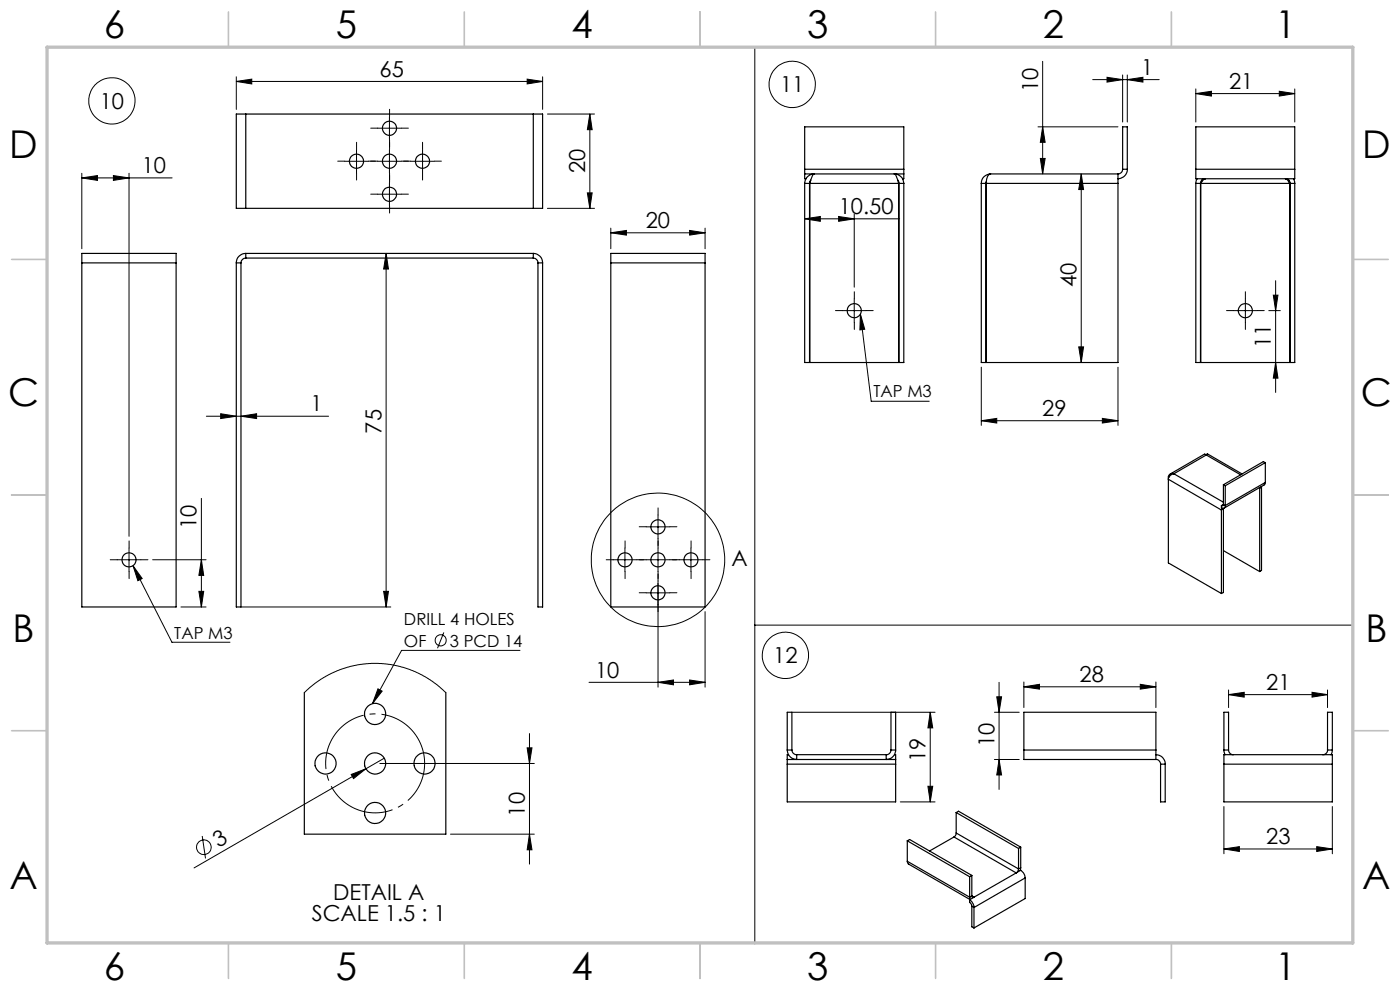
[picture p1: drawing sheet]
<svg xmlns="http://www.w3.org/2000/svg" width="297mm" height="210mm" viewBox="0 0 297 210" stroke-linecap="round" stroke-linejoin="round" font-family="sans-serif">
<g fill="none" stroke="#000" stroke-width=".21">
<path d="M50.1 17.3l3.3-.5v1zM50.1 16.3v6.9M50.1 17.3h65M111.8 16.8l3.3 .5-3.3 .5zM115.1 16.3v6.9M160.1 10v190.2M221.2 13v23.9M231.8 16.9h14.1M234.8 16.4l3.4 .5-3.4 .5zM238.2 15.9v10M239.1 16.9l3.4-.5v1zM239.1 15.9v10"/>
<path d="M253.7 19.9l3.3-.5v1zM253.7 18.9v7M253.7 19.9h21M271.4 19.4l3.3 .5-3.3 .5zM274.7 18.9v7M17.4 37.7l3.3-.5v1.1zM17.4 36.8v16M17.4 37.7h19.1M24.1 37.2l3.3 .5-3.3 .6zM27.4 36.8v77M73.1 34.2h5M75.6 31.7v5"/>
<path d="M80.1 34.2h5M80.1 27.2h5M82.6 24.7v5M82.6 31.7v5M82.6 38.7v5M87.1 34.2h5M89.6 31.7v5M116.1 24.2h10M125.1 24.2l.5 3.3h-1zM125.1 24.2v20M220.2 26.9h17M220.7 33.6h1l-.5 3.3z"/>
<path d="M221.2 26.9l.5 3.3h-1zM229.4 36.9v40M229.4 36.9l.5 3.3h-1.1zM80.1 41.2h5M81.9 53.8l.5 3.3h-1zM81.9 53.8v75M116.1 44.2h10M124.6 40.9h1l-.5 3.3zM129.6 49.4l3.3-.5v1zM129.6 48.4v4.4M129.6 49.4h20M146.3 48.9l3.3 .5-3.3 .5z"/>
<path d="M149.6 48.4v4.4M170.7 46.4l3.3-.5v1zM170.7 46.4h20.2M177.9 45.9l3.3 .5-3.3 .5zM181.2 45.4v15.5M270.6 59.5v23.7M178.7 65.9h5M181.2 63.4v5M182.5 66.6l.9 3.2-1 .2zM182.5 66.6l2.3 18.5h12.3M208.2 77.9v12.3M228.8 73.6h1.1l-.5 3.3z"/>
<path d="M237.2 77.9v12.3M261.7 65.9h5M264.2 63.4v5M269.2 65.9h2.4M270.1 62.6h1l-.5 3.3zM270.6 76.9l.5 3.3h-1zM43.8 88.3h25.9M46.8 87.8l3.3 .5-3.3 .5zM51.1 88.3l3.3-.5v1zM208.2 89.2l3.3-.4v.9zM208.2 89.2h29M233.9 88.8l3.3 .4-3.3 .5z"/>
<path d="M24.9 118.7h5M27.4 116.3v4.9M32.4 118.7h11.3M42.7 105.7v23.1M42.7 118.7l.5 3.4h-1zM130.1 118.7h5M132.6 116.3v4.9M137.1 118.7h5M137.1 111.8h5M139.6 109.2v5.1M139.6 116.3v4.9M144.1 118.7h5"/>
<path d="M146.6 116.3v4.9M28.2 120l2 2.7-1 .5zM28.2 120l8.3 16.2h12.3M38.4 128.8h5.3M42.2 125.4h1l-.5 3.4zM51.1 128.8h31.8M81.4 125.4h1l-.5 3.4zM94.2 134.2l-1.4 3.3M110.3 138h-25.1l-6.2 11.3M137.1 125.8h5M139.6 123.3v22.5M149.6 129.7v16.1"/>
<path d="M160.1 132.6h127M64.6 146.9l1.1-1.1 2.3-1.7 3.5-1.8 3.6-1.1 3.6-.5h2.3l2.1 .3 2.4 .6 2.2 .7 3.6 1.9 1.5 1.1 1.8 1.6M80.2 146.1l.9 .5-2.1 2.7zM111.8 158.6h1.1l-.6 3.4zM112.3 155.6v27.7M125 144.7h24.6M139.6 144.7l3.3-.5v1.1zM146.3 144.2l3.3 .5-3.3 .6zM168 151.1h30.4M197.3 151.1v19M197.3 151.1l.6 3.3h-1.1zM211 151.1h5.2"/>
<path d="M211.5 147.8h1l-.6 3.3zM211.9 144.7v22.8M217.2 145.7l3.3-.5v1zM217.2 144.7v5.4M217.2 145.7h28M241.9 145.2l3.3 .5-3.3 .5zM245.2 144.7v5.4M260.6 147.3l3.3-.4v1zM260.6 146.4v3.7M260.6 147.3h21M278.3 146.9l3.3 .4-3.3 .6zM281.6 146.4v3.7"/>
<path d="M42.9 177.3l.7 4.8M74.5 164.3l3.1-1.2-2.6 2.1zM77.6 163.1l-36.4 21M80.6 162h32.7M81.5 160.8l-3.9 2.3M95.6 176.9h17.7M112.3 176.9l.6 3.4h-1.1zM191 170.1h7.4M196.8 166.8h1.1l-.6 3.3zM211 161.1h5.2M211.9 161.1l.6 3.3h-1zM259.6 171.1v10"/>
<path d="M279.3 179.6l3.3 .5-3.3 .5zM282.6 171.1v10M259.6 180.1l3.3-.5v1zM259.6 180.1h23"/>
<circle cx="168.1" cy="17.9" r="4.9"/>
<circle cx="23.7" cy="21.4" r="4.9"/>
<circle cx="139.6" cy="118.7" r="14.1"/>
<circle cx="93.5" cy="135.8" r="1.17"/>
<circle cx="166.6" cy="139" r="4.9"/>
<circle cx="43.3" cy="179.7" r="1.55"/>
</g>
<path d="M89.6 158.9a10.5 10.5 0 0 0-17.5-4.4 10.5 10.5 0 0 0 4.5 17.5 10.5 10.5 0 0 0 13.3-12.2l-.3-.9" fill="none" stroke="#000" stroke-width=".21" stroke-dasharray="15.2 1.3 1.3 1.3" stroke-dashoffset="3.2" stroke-linecap="butt"/>
<g fill="none" stroke="#000" stroke-width=".21" stroke-dasharray="15.2 1.3 1.3 1.3">
<path d="M73.1 34.2h-1.5M75.6 31.7v-1.5M75.6 36.7v1.5M78.1 34.2h1.5M80.1 34.2h-1.5M80.1 27.2h-1.5M82.6 31.7v-1.5M82.6 36.7v1.5M82.6 24.7v-1.5M82.6 29.7v1.5M82.6 38.7v-1.5M85.1 34.2h1.5"/>
<path d="M85.1 27.2h1.5M87.1 34.2h-1.5M89.6 31.7v-1.5M89.6 36.7v1.5M92.1 34.2h1.5M80.1 41.2h-1.5M82.6 43.7v1.5M85.1 41.2h1.5M178.7 65.9h-1.5M181.2 63.4v-1.5M181.2 68.4v1.5M183.7 65.9h1.5"/>
<path d="M261.7 65.9h-1.5M264.2 63.4v-1.5M264.2 68.4v1.5M266.7 65.9h1.5M24.9 118.7h-1.5M27.4 116.2v-1.5M29.9 118.7h1.5M130.1 118.7h-1.5M132.6 116.2v-1.5M135.1 118.7h1.5M137.1 118.7h-1.5M137.1 111.7h-1.5"/>
<path d="M139.6 116.2v-1.5M139.6 109.2v-1.5M139.6 114.2v1.5M142.1 118.7h1.5M142.1 111.7h1.5M144.1 118.7h-1.5M146.6 116.2v-1.5M149.1 118.7h1.5M27.4 121.2v1.5M132.6 121.2v1.5M137.1 125.7h-1.5M139.6 121.2v1.5"/>
<path d="M139.6 123.2v-1.5M139.6 128.2v1.5M142.1 125.7h1.5M146.6 121.2v1.5"/>
</g>
<g fill="none" stroke="#c0c0c0" stroke-width=".35">
<path d="M48.5 2.5v7.5M98.5 2.5v7.5M148.5 2.5v7.5M198.5 2.5v7.5M248.5 2.5v7.5M2.5 55h7.5M287 55h7.5M2.5 105h7.5M287 105h7.5M2.5 155h7.5M287 155h7.5M48.5 200v7.5"/>
<path d="M98.5 200v7.5M148.5 200v7.5M198.5 200v7.5M248.5 200v7.5"/>
</g>
<path d="M10 10h277v190h-277z" fill="none" stroke="#c0c0c0" stroke-width=".7"/>
<g fill="#000">
<path d="M74.5 164.3l3.1-1.2-2.6 2.1z"/>
<path d="M111.8 16.8l3.3 .5-3.3 .5zM50.1 17.3l3.3-.5v1z"/>
<path d="M24.1 37.2l3.3 .5-3.3 .6zM17.4 37.7l3.3-.5v1.1z"/>
<path d="M220.7 33.6h1l-.5 3.3zM221.2 26.9l.5 3.3h-1z"/>
<path d="M81.9 53.8l.5 3.3h-1zM81.4 125.4h1l-.5 3.4zM42.7 118.7l.5 3.4h-1zM42.2 125.4h1l-.5 3.4zM125.1 24.2l.5 3.3h-1zM124.6 40.9h1l-.5 3.3zM111.8 158.6h1.1l-.6 3.4zM112.3 176.9l.6 3.4h-1.1zM229.4 36.9l.5 3.3h-1.1zM228.8 73.6h1.1l-.5 3.3zM270.1 62.6h1l-.5 3.3zM270.6 76.9l.5 3.3h-1zM211.5 147.8h1l-.6 3.3zM211.9 161.1l.6 3.3h-1zM197.3 151.1l.6 3.3h-1.1zM196.8 166.8h1.1l-.6 3.3z"/>
<path d="M177.9 45.9l3.3 .5-3.3 .5zM170.7 46.4l3.3-.5v1z"/>
<path d="M46.8 87.8l3.3 .5-3.3 .5zM51.1 88.3l3.3-.5v1z"/>
<path d="M208.2 89.2l3.3-.4v.9zM233.9 88.8l3.3 .4-3.3 .5zM234.8 16.4l3.4 .5-3.4 .5zM239.1 16.9l3.4-.5v1zM253.7 19.9l3.3-.5v1zM271.4 19.4l3.3 .5-3.3 .5zM217.2 145.7l3.3-.5v1zM241.9 145.2l3.3 .5-3.3 .5zM259.6 180.1l3.3-.5v1zM279.3 179.6l3.3 .5-3.3 .5zM260.6 147.3l3.3-.4v1zM278.3 146.9l3.3 .4-3.3 .6z"/>
<path d="M28.2 120l2 2.7-1 .5zM80.2 146.1l.9 .5-2.1 2.7zM182.5 66.6l.9 3.2-1 .2z"/>
<path d="M139.6 144.7l3.3-.5v1.1zM146.3 144.2l3.3 .5-3.3 .6zM129.6 49.4l3.3-.5v1zM146.3 48.9l3.3 .5-3.3 .5z"/>
</g>
<g fill="none" stroke="#000" stroke-width=".25">
<path d="M52.1 24.2h-2v20h2M52.1 24.2v20M52.1 24.2h61M113.1 24.2h2v20h-2M113.1 24.2v20M170.7 38.9a2.05 2.05 0 0 1 2-2 3.3 3.3 0 0 0-.9 2M170.7 35.9v1M170.7 38.9h1M170.7 36.9h21M170.7 38.9v38h1v-38M170.7 35.9h21M170.7 35.9v-9h21v9"/>
<path d="M170.7 36.9v1h.3M171.8 38.9h18.8M171.8 38.9v38h18.8v-38M172 38.2l-.3 .7M190.4 38.2l.3 .7M190.6 38.9a3.3 3.3 0 0 0-.9-2 2.05 2.05 0 0 1 2 2M190.7 38.9h1M190.7 38.9v38h1v-38M191.7 35.9v1M191.7 36.9v1h-.2M208.2 38.9h1M208.2 38.9v38h1v-38"/>
<path d="M209.2 38.9h.1M209.2 38.9h28M209.2 38.9v38h28v-38M209.3 38.5l-.1 .4M210.1 36.9a1.71 1.71 0 0 0-.9 2M210.1 36.9a1.99 1.99 0 0 0-1.9 2M210.1 36.9h27.1M237.2 37.9v1M237.2 36.9v1M238.2 35.9a.96 .96 0 0 1-1 1M238.2 35.9h.9M238.2 35.9v-9h.9v9"/>
<path d="M239.1 35.9a1.99 1.99 0 0 1-1.9 2M253.7 35.9v2h21v-2M253.7 38.9h1M253.7 38.9v38h1v-38M253.7 35.9h21M253.7 35.9v-9h21v9M254 37.9l-.3 1M254.7 38.9a1.02 1.02 0 0 1 1-1l-.5 .3-.5 .7M254.7 38.9h.1M254.7 38.9h18.9M254.7 38.9v38h18.9v-38M255 38.2l-.3 .7"/>
<path d="M273.4 38.2l.2 .7M273.6 38.9l-.4-.7-.5-.3a.96 .96 0 0 1 1 1M273.6 38.9h.1M273.7 38.9h1M273.7 38.9v38h1v-38M274.4 37.9l.3 1M17.4 55.8v-2h20v2M17.4 55.8h20M17.4 55.8v73h20v-73M50.1 55.8h1M50.1 55.8v73h1v-73M52.1 44.2h61"/>
<path d="M52.1 54.7a1.09 1.09 0 0 0-1 1.1M52.1 53.8a1.99 1.99 0 0 0-2 2M52.1 53.8v.9M52.1 54.7h61M52.1 53.8h61M113.1 53.8a1.99 1.99 0 0 1 2 2M113.1 54.7a1.02 1.02 0 0 1 1 1.1M113.1 53.8v.9M114.1 55.8h1M114.1 55.8v73h1v-73M129.6 55.8v-2h20v2M129.6 55.8h20"/>
<path d="M129.6 55.8v73h20v-73M255.9 96.5l.3-.2 7.3 4.2M255.9 96.5l-.4-.2-7.2 4.2M255.9 96.5l7.3 4.2M255.9 96.5l-6.9 4M268.4 98.1l-8.5 4.9M268.4 98.1l-.4-.2-8.5 4.9M268.4 98.1v4.2M247.9 101.2v18.2l11.2 6.5M247.9 101.2h.1M249 100.5a1.37 1.37 0 0 0-1.1 1.2l11.2 6.5M249 100.5a.83 .83 0 0 0-1.1 .7"/>
<path d="M249 100.5l10.5 6M259.1 107.2v.5a.5 .5 0 0 0 .6 .1 .5 .5 0 0 0 .2-.6M259.1 108.2v17.7M259.2 107.8l-.1 .4M259.5 107a.25 .25 0 0 1-.1 .3 .25 .25 0 0 1-.3-.1M259.5 102.8l.4 .2M259.5 107l.4 .2M259.5 102.8v4.2M259.5 107.8v17.9l-.4 .2M259.5 107l-.4 .2M259.5 107.9l-.4 .3M259.5 116.8l7.7 4.4"/>
<path d="M259.9 103v4.2M267.2 103.5h.1M267.2 103.4v.1M267.2 103.5v17.7M267.6 103.2v.1M267.6 103.3l-.4 .2M267.6 103.3v17.7l-.4 .2M268.4 102.3l-.2 .6-8.5 4.9M268.4 102.3l-8.5 4.9M64.6 146.9v30h30v-30M167 159.1a2.03 2.03 0 0 0 2 2v-1M167 159.1v-8h1v8"/>
<path d="M167 159.1h1M168 159.1a1.02 1.02 0 0 0 1 1M189 159.1a1.02 1.02 0 0 1-1 1M189 159.1v-8h1v8M189 159.1h1M190 159.1a2.03 2.03 0 0 1-2 2v-1M217.2 159.1v2h28M217.2 159.1v-8h28v8M217.2 159.1h28M245.2 159.1v1M259.6 159.1l.3 1M259.6 159.1v-8h1v8"/>
<path d="M259.6 159.1h1M260.6 159.1a1.02 1.02 0 0 0 1 1M281.6 159.1a.95 .95 0 0 1-1 1M281.6 159.1v-8h1v8M281.6 159.1h1M282.6 159.1l-.2 1M167 161.1v1M167 161.1h23M167 162.1h23M167 162.1v8h23v-8M167.3 160.1h-.3v1M169 160.1h19"/>
<path d="M189.8 160.1h.2v1M190 161.1v1M192.5 178.4l13.2 7.6M192.5 178.4v4.3M192.5 178.4l.5-.3 13.2 7.6M202.4 177.5l-5.2 3M202.4 177.5l13.2 7.7M202.8 176.7l-.1 .5-.3 .3M202.8 172.4l.5-.3 13.2 7.6M202.8 172.4l13.3 7.6M202.8 176.7l13.3 7.6M202.8 172.4v4.3"/>
<path d="M216.1 180v4.3M216.5 179.7l-.4 .3M216.5 179.7v4.4M245.2 161.1a.95 .95 0 0 1 1 1M245.2 160.1a1.98 1.98 0 0 1 2 2M245.2 160.1v1M246.2 162.1h1M246.2 162.1v8h1v-8M259.6 162.1v-2h23v2M259.6 162.1h23M259.6 162.1v8h23v-8M192.5 182.7l.2 .6 13.1 7.5"/>
<path d="M192.5 182.7l13.2 7.6M205.7 190.9l.7 .8 .2 .8M205.7 190.9v.5l.4 .4 .1 .4M205.7 190.3l.1 .5M205.7 186v4.3M205.8 190.8l-.1 .1M206.2 190a.28 .28 0 0 0 .1 .4 .28 .28 0 0 0 .3-.1M206.2 185.7l-.5 .3M206.2 185.7v4.3M206.2 192.2v4.4l.4 .2M206.2 190l-.5 .3M206.2 192.2l.4 .3"/>
<path d="M206.2 190l.4 .3M206.6 190.3l-.8 .5M206.6 192.5v4.3M215.6 185.2l-9 5.1M216.1 184.3l-.2 .5-.3 .4M216.4 184.7h.2l.6 .5 .3 1M216.4 184.7l-.8 .5M216.5 184.1l-.1 .6M216.5 184.1l-.4 .2M217.5 186.2l-10.9 6.3M217.5 186.2v4.4l-10.9 6.2"/>
<circle cx="75.6" cy="34.2" r="1.51"/>
<circle cx="82.6" cy="27.2" r="1.49"/>
<circle cx="82.6" cy="34.2" r="1.5"/>
<circle cx="89.6" cy="34.2" r="1.51"/>
<circle cx="82.6" cy="41.2" r="1.49"/>
<circle cx="181.2" cy="65.9" r="1.49"/>
<circle cx="264.2" cy="65.9" r="1.5"/>
<circle cx="27.4" cy="118.8" r="1.5"/>
<circle cx="132.6" cy="118.8" r="1.5"/>
<circle cx="139.6" cy="111.8" r="1.5"/>
<circle cx="139.6" cy="118.8" r="1.51"/>
<circle cx="146.6" cy="118.8" r="1.5"/>
<circle cx="139.6" cy="125.8" r="1.51"/>
<circle cx="79.6" cy="151.4" r="2.26"/>
<circle cx="69.1" cy="162" r="2.26"/>
<circle cx="79.6" cy="172.5" r="2.25"/>
<circle cx="79.6" cy="162" r="2.26"/>
<circle cx="90.1" cy="161.9" r="2.25"/>
</g>
<g font-size="8.1">
<text x="22" y="8">6</text>
<text x="71.2" y="8">5</text>
<text x="121.2" y="8">4</text>
<text x="171.3" y="8">3</text>
<text x="221.3" y="8">2</text>
<text x="270.5" y="8">1</text>
<text x="2" y="33.6">D</text>
<text x="289" y="33.6">D</text>
<text x="1.7" y="86.1">C</text>
<text x="288.7" y="86.1">C</text>
<text x="2.7" y="136.1">B</text>
<text x="289.7" y="136.1">B</text>
<text x="2" y="188.6">A</text>
<text x="289" y="188.6">A</text>
<text x="22" y="208">6</text>
<text x="71.2" y="208">5</text>
<text x="121.2" y="208">4</text>
<text x="171.3" y="208">3</text>
<text x="221.3" y="208">2</text>
<text x="270.5" y="208">1</text>
</g>
<g font-size="4.7">
<text x="80.5" y="16.3">65</text>
<text x="242.1" y="15.9">1</text>
<text x="21.2" y="23.1">10</text>
<text x="165.5" y="19.6">11</text>
<text x="220.2" y="19.5" transform="rotate(-90 220.2 19.5)">10</text>
<text x="260.7" y="18.8">21</text>
<text x="30.1" y="36.7">10</text>
<text x="124.1" y="36.7" transform="rotate(-90 124.1 36.7)">20</text>
<text x="177.9" y="45.4">10.50</text>
<text x="137" y="48.4">20</text>
<text x="228.4" y="60.9" transform="rotate(-90 228.4 60.9)">40</text>
<text x="269.6" y="73.8" transform="rotate(-90 269.6 73.8)">11</text>
<text x="65.9" y="87.2">1</text>
<text x="221.1" y="88.2">29</text>
<text x="80.9" y="92" transform="rotate(-90 80.9 92)">75</text>
<text x="41.7" y="112.2" transform="rotate(-90 41.7 112.2)">10</text>
<text x="155.2" y="120">A</text>
<text x="126.3" y="143.7">10</text>
<text x="164" y="140.7">12</text>
<text x="229" y="144.6">28</text>
<text x="268.6" y="146.3">21</text>
<text x="196.4" y="161.6" transform="rotate(-90 196.4 161.6)">19</text>
<text x="211" y="158.5" transform="rotate(-90 211 158.5)">10</text>
<text x="111.3" y="173.2" transform="rotate(-90 111.3 173.2)">10</text>
<text x="46.3" y="179.9" transform="rotate(-30 46.3 179.9)">3</text>
<text x="268.6" y="179.1">23</text>
<text x="70.7" y="190.9">DETAIL A</text>
<text x="66.2" y="195.4">SCALE 1.5 : 1</text>
</g>
<g font-size="3.5">
<text x="185.3" y="84.3">TAP M3</text>
<text x="37" y="135.5">TAP M3</text>
<text x="85.7" y="132.6">DRILL 4 HOLES</text>
<text x="85.7" y="137.1">OF</text>
<text x="95.4" y="137.1">3 PCD 14</text>
</g>
</svg>
